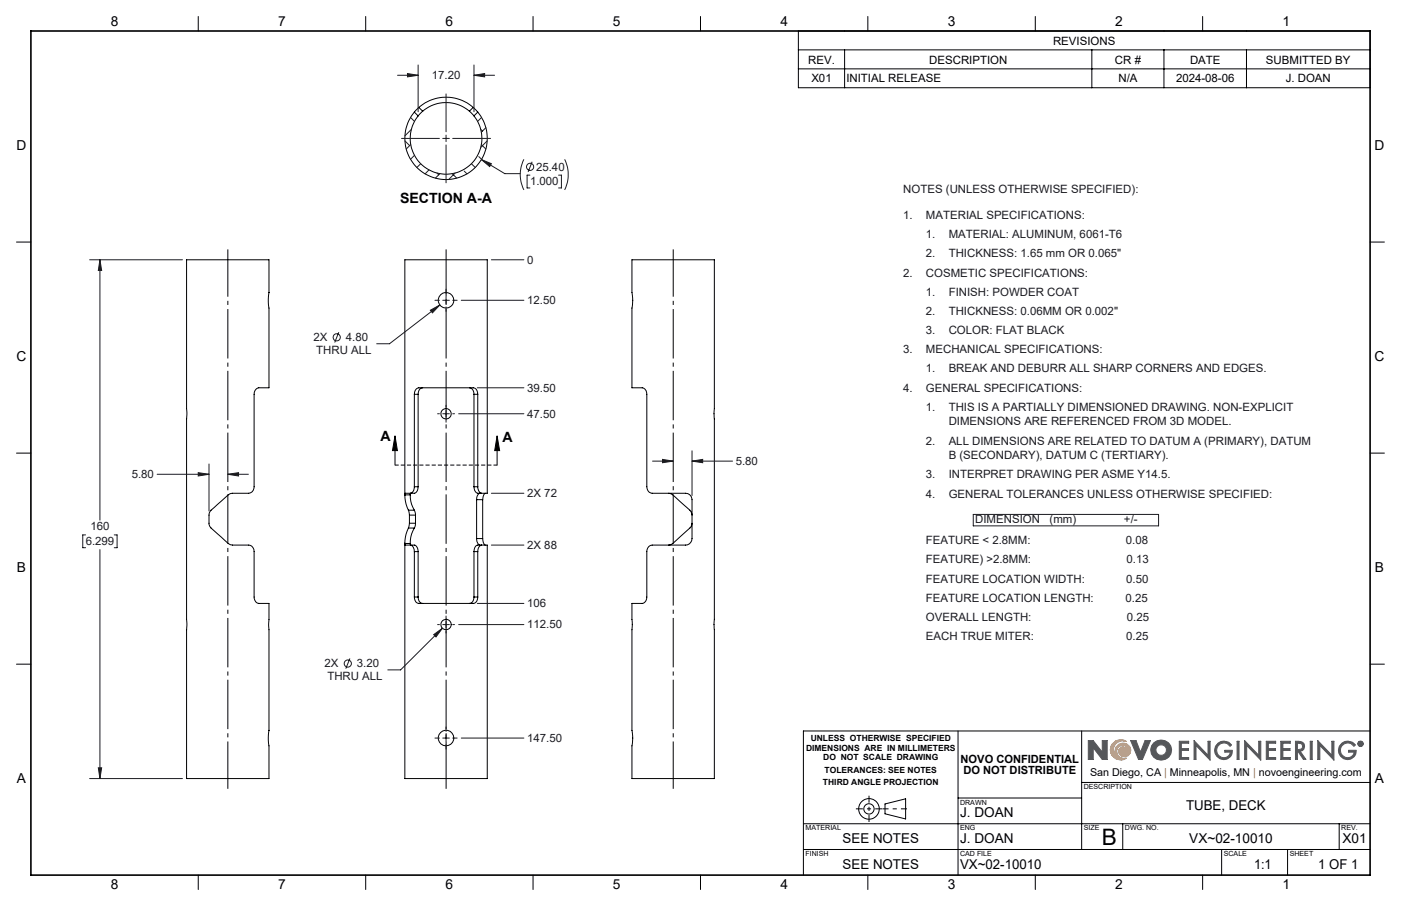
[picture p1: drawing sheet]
<svg xmlns="http://www.w3.org/2000/svg" width="432mm" height="279mm" viewBox="0 0 432 279" stroke-linecap="round" stroke-linejoin="round" font-family="sans-serif">
<g fill="none" stroke="#000" stroke-width=".31">
<path d="M61.1 5.1v4.5M112.7 5.1v4.5M164.3 5.1v4.5M215.9 5.1v4.5M267.5 5.1v4.5M319.1 5.1v4.5M370.7 5.1v4.5M127.7 34.6a12.7 12.7 0 0 0 1.1 17.3 12.7 12.7 0 0 0 17.4 0 12.7 12.7 0 0 0 1-17.3M127.7 34.6l1.2 1.1M128.9 35.7a11.1 11.1 0 0 0 1 15.1 11.1 11.1 0 0 0 15.1 0 11.1 11.1 0 0 0 1.1-15.1M129.1 33.1l-1.4 1.5M129.1 33.1a12.7 12.7 0 0 1 16.7 0"/>
<path d="M129.1 33.1l1.2 1.2M130.3 34.3l-1.4 1.4M130.3 34.3a11.1 11.1 0 0 1 14.4 0M144.7 34.3l1.4 1.4M145.8 33.1l1.4 1.5M145.8 33.1l-1.1 1.2M147.2 34.6l-1.1 1.1M5.1 74.6h4.4M422.3 74.6h4.4M57.5 80.1h25.4v10.1l-.2 2.1 .2 2.7v24.6h-2.4a1.81 1.81 0 0 0-2.2 2v28.5a2.06 2.06 0 0 1-2.8 2h-3.8a2.97 2.97 0 0 0-2.4 1.5l-3.2 2.9a2.94 2.94 0 0 0-1.7 2.4v2.5a2.83 2.83 0 0 0 1.7 2.4l3.2 2.8a3.5 3.5 0 0 0 3.7 1.5h3.1a1.86 1.86 0 0 1 2.2 2v14a1.79 1.79 0 0 0 2.2 2h2.4v39.1l-.2 2.1 .2 2.7v10.1h-25.4zM194.8 80.1h25.4v160h-25.4v-10.1l.2-2.4-.2-2.4v-39.1h2.4a1.77 1.77 0 0 0 2.2-2v-14a1.92 1.92 0 0 1 1.6-2h7.7a6.2 6.2 0 0 0 3.8-.4l.7-1 .1-.6v-12a1.98 1.98 0 0 0-2-2h-7.9a5.1 5.1 0 0 1-3.3-.3l-.4-.5-.3-1.2v-28.5a1.8 1.8 0 0 0-2.2-2h-2.4v-24.6l.2-2.4-.2-2.4zM130.3 119.6a1.65 1.65 0 0 0-1.4 2"/>
<path d="M144.7 119.6a1.67 1.67 0 0 1 1.4 2M5.1 139.7h4.4M127.7 121.6a1.81 1.81 0 0 1 2.4-2h13.8a3.5 3.5 0 0 1 2.9 .4l.4 1.6M127.7 121.6v28.5M127.7 121.6h1.2M128.9 121.6v28.5M146.1 121.6v28.5M146.1 121.6h1.1M147.2 121.6v28.5M422.3 139.7h4.4M124.8 152.6l.4 2.9 .7 1.8M124.8 152.6h1.6"/>
<path d="M125.9 157.3l.3 1.6M125.9 157.3h1.8M126.2 158.9v2.5M126.2 158.9h1.9M126.4 152.6a8.6 8.6 0 0 0 1.3 4.7M126.5 152.1h-1.7v.5M126.5 152.1l-.1 .5M127.7 150.1a1.95 1.95 0 0 1-1.2 2M127.7 157.3l.4 1.6M127.7 150.1h1.2M128.1 158.9v2.5M128.9 150.1a1.9 1.9 0 0 1-1.2 2h-1.2"/>
<path d="M146.1 150.1a1.98 1.98 0 0 0 1.1 2h1.2M146.1 150.1h1.1M146.9 154.1v12M146.9 154.1h1.9M147.2 150.1a1.99 1.99 0 0 0 1.2 2M147.8 152.1l-.2 .1a2.23 2.23 0 0 0-.7 1.9M148.4 152.1h1.8v-72h-25.4v72.6M148.8 154.1v12M149.6 152.1a2.02 2.02 0 0 0-.8 2M206 152.1a3.7 3.7 0 0 1 2.5 1.5l2.1 1.9a5.8 5.8 0 0 1 2.7 3v.4M124.8 167.5v72.6h25.4v-72h-1.8M124.8 167.6a.54 .54 0 0 0 .2 .6 .54 .54 0 0 0 .7-.1h.8"/>
<path d="M124.8 167.6h1.6M125.9 162.8l-.7 1.9-.4 2.9M125.9 162.8h1.8M126.2 161.4l-.3 1.4M126.2 161.4h1.9M126.4 167.6l.1 .5M126.5 168.1a1.68 1.68 0 0 1 1.2 2M126.5 168.1h1.2a1.83 1.83 0 0 1 1.2 2M127.7 162.8a8.7 8.7 0 0 0-1.3 4.8M127.7 170.1v14M127.7 170.1h1.2M128.1 161.4l-.4 1.4"/>
<path d="M128.9 170.1v14M146.1 170.1v14M146.1 170.1h1.1M146.9 166.1v.2a1.9 1.9 0 0 0 .9 1.8M146.9 166.1h1.9M147.2 170.1v14M148.4 168.1a1.79 1.79 0 0 0-1.2 2M148.4 168.1h-1.2a1.64 1.64 0 0 0-1.1 2M148.8 166.1l.1 1.2 .7 .8M213.3 161.4a2.96 2.96 0 0 1-1.7 2.3l-3.1 2.9a2.97 2.97 0 0 1-2.5 1.5M127.7 184.1a1.79 1.79 0 0 0 2.4 2h13.8a4 4 0 0 0 2.7-.3l.4-.5 .2-1.2M127.7 184.1h1.2"/>
<path d="M128.9 184.1a1.75 1.75 0 0 0 1.4 2M146.1 184.1a1.84 1.84 0 0 1-1.4 2M146.1 184.1h1.1M5.1 204.8h4.4M422.3 204.8h4.4M295.3 225.4v44.5M333.4 225.4v36.6M422.3 225.4h-174.7v44.5M247.6 254h174.7M272.8 247.9l6.3-1.6v6.3l-6.3-1.6zM295.3 246.1h38.1M333.4 241.3h88.9"/>
<path d="M346 254v8M412.7 254v8M61.1 269.9v4.4M112.7 269.9v4.4M164.3 269.9v4.4M215.9 269.9v4.4M247.6 262h174.7M267.5 269.9v4.4M319.1 269.9v4.4M370.7 269.9v4.4M376.5 262v7.9M396.8 262v7.9"/>
<circle cx="137.5" cy="92.6" r="2.41"/>
<circle cx="137.5" cy="127.6" r="1.6"/>
<circle cx="137.5" cy="192.6" r="1.59"/>
<circle cx="137.5" cy="227.6" r="2.41"/>
<circle cx="267.8" cy="249.5" r="1.59"/>
<circle cx="267.8" cy="249.5" r="3.2"/>
</g>
<g fill="none" stroke="#191924" stroke-width=".31">
<path d="M126.5 36.2l1.2 1.2M126.8 39.9l-2 2M148.2 39.9l.5 .5M148.4 36.2l-1.2 1.2M149.8 39.4l-1.5 1.4M124.8 43.5l1.5 1.4M126.6 44.6l-1.4 1.4M127.7 47.9l-1.2 1.2M129.7 50.5l-1.2 1.1M132.2 52.4l-1.2 1.2M134.7 53.4l.5 .5M135.6 53.6l-1.4 1.3"/>
<path d="M139.4 53.6l1.4 1.3M140.3 53.4l-2 2M143.1 52.8l.8 .8M145.3 50.5l1.2 1.1M147.6 48.3l.8 .8M148.3 44.6l1.5 1.4M150.1 43.5l-1.9 1.9"/>
</g>
<path d="M342.7 229.6a3.1 3.1 0 0 1 4.5-.9 2.82 2.82 0 0 0-3.9 1.7 2.82 2.82 0 0 0 2.3 3.6 2.45 2.45 0 0 1-1.1-4.2 2.45 2.45 0 0 1 4 1.5 1.88 1.88 0 0 1-1.9 2.1 1.88 1.88 0 0 1-1.8-2.2l.6-.7a1.82 1.82 0 0 1 2.4 1.5 1.89 1.89 0 0 0-2.6-2 1.89 1.89 0 0 0-.3 3.3l1.5 .6 .8-.1a3.2 3.2 0 0 1-4-.2 3.2 3.2 0 0 1-.5-4z" fill="none" stroke="#f78d2a" stroke-width=".31"/>
<g fill="none" stroke="#555759" stroke-width=".31">
<path d="M336.9 230.6v3.6h-1.5v-5.8h1.5l2.8 3.6M336.9 230.6h.1M337 230.6l2.7 3.6h1.5v-5.8h-1.5v3.6M339.7 232h.1M348.5 228.4h1.6l1.4 3.6 1.4-3.6h1.7l-2.5 5.8h-1.2zM363.5 228.6h2.9v.6h-2.3v1.7h2.2v.5h-2.2v2.2h2.3v.6h-2.9zM368 228.4l4.3 4.5v-4.3h.7v5.8l-4.4-4.5v4.3h-.6zM375.4 229.2a2.89 2.89 0 0 1 4.2 .5l-.5 .5a2.26 2.26 0 0 0-3.2-.7 2.26 2.26 0 0 0-.5 3.2 2.26 2.26 0 0 0 3.3 .4l.5-1.1h-1.7v-.6h2.3a2.78 2.78 0 0 1-4 2.5 2.78 2.78 0 0 1-.4-4.7zM381.3 228.6h.6v5.6h-.6zM383.6 228.4l4.3 4.5v-4.3h.7v5.8l-4.4-4.5v4.3h-.6zM390.3 228.6h2.9v.6h-2.3v1.7h2.2v.5h-2.2v2.2h2.3v.6h-2.9zM394.8 228.6h2.9v.6h-2.3v1.7h2.2v.5h-2.2v2.2h2.3v.6h-2.9z"/>
<path d="M399.3 228.6a2.74 2.74 0 0 1 2.6 .8l.2 .8-.3 .9-1.1 .6 1.8 2.5h-.8l-1.7-2.5h-.1v2.5h-.6zM399.9 229.2l1.1 .1a1.02 1.02 0 0 1 0 1.7l-1.1 .2zM403.8 228.6h.6v5.6h-.6zM406.2 228.4l4.3 4.5v-4.3h.6v5.8l-4.3-4.5v4.3h-.6zM413.6 229.2a2.89 2.89 0 0 1 4.2 .5l-.5 .5a2.25 2.25 0 0 0-3.3-.7 2.25 2.25 0 0 0-.2 3.4 2.25 2.25 0 0 0 3.4-.3l.1-.6h-1.6v-.6h2.3a2.79 2.79 0 0 1-4 2.5 2.79 2.79 0 0 1-.4-4.7zM419 228.9l.6 .1-.1 .4 .2 .4-.4-.4-.3 .4zM419.2 229l.3 .2-.3 .1z"/>
<circle cx="357.9" cy="231.3" r="1.64"/>
<circle cx="357.9" cy="231.3" r="3.2"/>
<circle cx="419.3" cy="229.4" r=".85"/>
<circle cx="419.3" cy="229.4" r=".71"/>
</g>
<path d="M279.5 249.4h-7.5" fill="none" stroke="#000" stroke-width=".31" stroke-dasharray="15.2 1.3 1.3 1.3" stroke-dashoffset="13.4" stroke-linecap="butt"/>
<path d="M263.8 249.4h8.1M267.8 245.4v8.1" fill="none" stroke="#000" stroke-width=".31" stroke-dasharray="15.2 1.3 1.3 1.3" stroke-dashoffset="13.1" stroke-linecap="butt"/>
<path d="M9.5 9.6h412.8v260.3h-412.8z" fill="none" stroke="#000" stroke-width=".5"/>
<path d="M343 229.1a3.2 3.2 0 0 1 4.2-.4 2.82 2.82 0 0 0-3.9 1.7 2.82 2.82 0 0 0 2.3 3.6 2.43 2.43 0 0 1-1.9-2.8 2.43 2.43 0 0 1 2.7-2 2.43 2.43 0 0 1 2.1 2.7 1.82 1.82 0 0 1-2.5 1.5 1.82 1.82 0 0 1-.9-2.7 1.73 1.73 0 0 1 2.7 1.3 1.9 1.9 0 0 0-2.6-2 1.9 1.9 0 0 0-.3 3.3l.8 .5h1.5a3.2 3.2 0 0 1-4.2-.4 3.2 3.2 0 0 1 0-4.3z" fill-rule="evenodd" fill="#f78d2a"/>
<path d="M335.4 228.4v5.8h1.5v-3.6l2.8 3.6h1.5v-5.8h-1.5v3.6l-2.8-3.6zM348.5 228.4l2.4 5.8h1.2l2.5-5.8h-1.7l-1.4 3.6-1.4-3.6zM355.6 229.1a3.1 3.1 0 0 0 .2 4.6 3.1 3.1 0 0 0 4.6-.6 3.1 3.1 0 0 0-1-4.5l-1.8-.4-1 .3zM356.2 231.3a1.65 1.65 0 0 1 3.3 0 1.65 1.65 0 0 1-3.3 0zM363.5 228.6v5.6h2.9v-.6h-2.3v-2.2h2.2v-.5h-2.2v-1.7h2.3v-.6zM368 228.4v5.8h.6v-4.3l4.4 4.5v-5.8h-.7v4.3zM375.2 229.3a2.79 2.79 0 0 0 .7 4.7 2.79 2.79 0 0 0 3.9-2.6h-2.3v.6h1.7a2.16 2.16 0 0 1-3 1.4 2.16 2.16 0 0 1-.9-3.2 2.22 2.22 0 0 1 3.8 0l.5-.5a2.92 2.92 0 0 0-4.4-.4zM381.3 228.6v5.6h.6v-5.6zM383.6 228.4v5.8h.6v-4.3l4.4 4.5v-5.8h-.7v4.3zM390.3 228.6v5.6h2.9v-.6h-2.3v-2.2h2.2v-.5h-2.2v-1.7h2.3v-.6zM394.8 228.6v5.6h2.9v-.6h-2.3v-2.2h2.2v-.5h-2.2v-1.7h2.3v-.6zM399.3 228.6v5.6h.6v-2.5l1.8 2.5h.8l-1.8-2.5 1.1-.6 .3-1.3a1.6 1.6 0 0 0-2.1-1.2zM399.9 229.2l1.3 .3 .3 .4-.3 1-1.3 .3zM403.8 228.6v5.6h.6v-5.6zM406.2 228.4v5.8h.6v-4.3l4.3 4.5v-5.8h-.6v4.3zM413.3 229.4a2.79 2.79 0 0 0 .9 4.6 2.79 2.79 0 0 0 3.8-2.6h-2.3v.6h1.6a2.18 2.18 0 0 1-3.2 1.3 2.18 2.18 0 0 1-.4-3.5 2.22 2.22 0 0 1 3.6 .4l.5-.5a2.89 2.89 0 0 0-4.5-.3zM419 228.9v.9h.2v-.4l.5 .4-.2-.4 .2-.4zM419.2 229l.3 .2-.3 .1zM418.5 229.4a.85 .85 0 0 0 1.7 0 .85 .85 0 0 0-1.7 0zM418.6 229.4a.71 .71 0 0 1 1.4 0 .71 .71 0 0 1-1.4 0z" fill-rule="evenodd" fill="#555759"/>
<g fill="none" stroke="#191924" stroke-width=".31">
<path d="M122.5 23.2h6.4M125.6 22.7l3.3 .5-3.3 .5zM128.9 20v14.5M137.5 29v11.6M146.1 23.2l3.3-.5v1zM146.1 20v14.5M146.1 23.2h6.3M123.8 42.7h11.6M136.5 42.7h2M137.5 41.7v2M137.5 44.7v11.7M139.5 42.7h11.7"/>
<path d="M148.4 49.2l3 1.3-.5 .9zM148.4 49.2l7.2 4.4h4.7M161.5 49.1a10.4 10.4 0 0 0 0 9.5M163.3 54h-.8v4h.8M164 49.9l-1.2 3.1M172.2 54h.8v4h-.8M174 49.1a10.7 10.7 0 0 1 0 9.5M27.6 80.1h28.6M30.8 80.1l.5 3.3h-1zM30.8 80.1v80.3M132.6 95.7l3-1.6-2.3 2.4zM134.1 92.6h1.3"/>
<path d="M135.6 94.1l-15.5 11.9h-4M136.5 92.6h2M137.5 89.2v1.4M137.5 91.6v2M137.5 94.7v1.3M139.5 92.6h1.4M142.2 92.6h19.3M151.4 80.1h10.1M104.4 102.4l-1.2 3.2M147.1 119.6h14.4M134.9 127.6h.5M136.5 127.6h2"/>
<path d="M137.5 125v.6M137.5 126.6v2M137.5 129.6v.6M139.5 127.6h.6M141.4 127.6h20.1M213.3 139v13.8M48.4 146.3h16M61.1 145.8l3.3 .5-3.3 .5zM64.4 143.1v14.5M70.2 146.3l3.3-.5v1zM70.2 146.3h6.4M151.4 152.1h10.1"/>
<path d="M201.1 142.2h6.4M204.2 141.7l3.3 .5-3.3 .5zM213.3 142.2l3.3-.5v1zM213.3 142.2h12.5M300 158.6h57.1v3.6h-57.1zM26.4 165h-.9v3.9h.9M30.8 169.5v70.6M35.2 165h.9v3.9h-.9M151.4 168.1h10.1M133.7 195.7l2.6-2-1.9 2.7zM134.9 192.6h.5M136.3 193.7l-12.8 12.9h-4"/>
<path d="M136.5 192.6h2M137.5 190v.6M137.5 191.6v2M137.5 194.6v.6M139.5 192.6h.6M141.4 192.6h20.1M147.1 186.1h14.4M107.8 203.1l-1.2 3.1M30.3 236.8h1l-.5 3.3zM134.1 227.6h1.3M136.5 227.6h2M137.5 224.2v1.4"/>
<path d="M137.5 226.6v2M137.5 229.6v1.4M139.5 227.6h1.4M142.2 227.6h19.3M27.6 240.1h28.6"/>
<circle cx="163.4" cy="51.5" r="1.11"/>
<circle cx="103.8" cy="104" r="1.1"/>
<circle cx="107.2" cy="204.6" r="1.1"/>
</g>
<path d="M246.1 9.6h176.2v17.5h-176.2zM246.1 15.4h176.2M260.3 15.4v11.7M336.5 15.4v11.7M358.7 15.4v11.7M384.2 15.4v11.7M246.1 21.2h176.2M121.7 134.4l.8 4.6h-1.5zM121.7 134.4v9M153.2 134.4l.8 4.6h-1.5zM153.2 134.4v9" fill="none" stroke="#000" stroke-width=".31"/>
<path d="M70.2 243.3v-166.4M137.5 243.3v-166.4M207.5 243.3v-166.4" fill="none" stroke="#000" stroke-width=".31" stroke-dasharray="15.2 1.3 1.3 1.3" stroke-dashoffset=".6" stroke-linecap="butt"/>
<path d="M153.2 143.4h-31.5" fill="none" stroke="#000" stroke-width=".31" stroke-dasharray="1.3 .6" stroke-dashoffset=".1" stroke-linecap="butt"/>
<path d="M153.2 134.4l.8 4.6h-1.5zM121.7 134.4l.8 4.6h-1.5z" fill="#000"/>
<path d="M133.7 195.7l.7 .7 1.9-2.7zM132.6 95.7l.7 .8 2.3-2.4zM204.2 141.7l3.3 .5-3.3 .5zM213.3 142.2l3.3-.5v1zM61.1 145.8l3.3 .5-3.3 .5zM70.2 146.3l3.3-.5v1zM30.8 80.1l.5 3.3h-1zM30.3 236.8h1l-.5 3.3zM148.4 49.2l2.5 2.2 .5-.9zM125.6 22.7l3.3 .5-3.3 .5zM146.1 23.2l3.3-.5v1z" fill="#191924"/>
<text font-size="7" x="339.5" y="260.5">B</text>
<g font-size="4.4">
<text x="123.3" y="62.6">SECTION A-A</text>
<text x="117.2" y="135.8">A</text>
<text x="154.8" y="136.2">A</text>
</g>
<g font-size="4.2">
<text x="34.1" y="8.1">8</text>
<text x="85.7" y="8.1">7</text>
<text x="137.3" y="8.1">6</text>
<text x="188.9" y="8.1">5</text>
<text x="240.5" y="8.1">4</text>
<text x="292.1" y="8.1">3</text>
<text x="343.7" y="8.1">2</text>
<text x="395.3" y="8.1">1</text>
<text x="5.1" y="46.4">D</text>
<text x="423.7" y="46.4">D</text>
<text x="5.1" y="111.4">C</text>
<text x="423.7" y="111.4">C</text>
<text x="5.2" y="176.5">B</text>
<text x="423.8" y="176.5">B</text>
<text x="5.2" y="241.6">A</text>
<text x="423.8" y="241.6">A</text>
<text x="365.6" y="249.9">TUBE, DECK</text>
<text x="295.9" y="252">J. DOAN</text>
<text x="259.7" y="260">SEE NOTES</text>
<text x="295.9" y="260">J. DOAN</text>
<text x="366.5" y="260">VX~02-10010</text>
<text x="413.8" y="260">X01</text>
<text x="259.7" y="267.9">SEE NOTES</text>
<text x="295.9" y="267.9">VX~02-10010</text>
<text x="386.5" y="267.9">1:1</text>
<text x="406.3" y="267.9">1 OF 1</text>
<text x="34.1" y="274.2">8</text>
<text x="85.7" y="274.2">7</text>
<text x="137.3" y="274.2">6</text>
<text x="188.9" y="274.2">5</text>
<text x="240.5" y="274.2">4</text>
<text x="292.1" y="274.2">3</text>
<text x="343.7" y="274.2">2</text>
<text x="395.3" y="274.2">1</text>
</g>
<g font-size="3.5">
<text x="324.6" y="13.8">REVISIONS</text>
<text x="249.1" y="19.6">REV.</text>
<text x="286.4" y="19.6">DESCRIPTION</text>
<text x="343.6" y="19.6">CR #</text>
<text x="366.8" y="19.6">DATE</text>
<text x="390.2" y="19.6">SUBMITTED BY</text>
<text x="250.1" y="25.4">X01</text>
<text x="260.8" y="25.4">INITIAL RELEASE</text>
<text x="344.7" y="25.4">N/A</text>
<text x="362.5" y="25.4">2024-08-06</text>
<text x="396.3" y="25.4">J. DOAN</text>
<text x="296.1" y="235.2">NOVO CONFIDENTIAL</text>
<text x="296.9" y="238.7">DO NOT DISTRIBUTE</text>
</g>
<g font-size="3.5" fill="#191924">
<text x="133.1" y="24.4">17.20</text>
<text x="165.2" y="52.6">25.40</text>
<text x="163.4" y="57.1">1.000</text>
<text x="278.4" y="59.7">NOTES (UNLESS OTHERWISE SPECIFIED):</text>
<text x="278.4" y="67.6">1.</text>
<text x="285.4" y="67.6">MATERIAL SPECIFICATIONS:</text>
<text x="285.4" y="73.5">1.</text>
<text x="292.4" y="73.5">MATERIAL: ALUMINUM, 6061-T6</text>
<text x="162.5" y="81.3">0</text>
<text x="285.4" y="79.4">2.</text>
<text x="292.4" y="79.4">THICKNESS: 1.65 mm OR 0.065&quot;</text>
<text x="278.4" y="85.3">2.</text>
<text x="285.4" y="85.3">COSMETIC SPECIFICATIONS:</text>
<text x="162.5" y="93.8">12.50</text>
<text x="285.4" y="91.2">1.</text>
<text x="292.4" y="91.2">FINISH: POWDER COAT</text>
<text x="285.4" y="97.1">2.</text>
<text x="292.4" y="97.1">THICKNESS: 0.06MM OR 0.002&quot;</text>
<text x="96.6" y="105.2">2X</text>
<text x="106.6" y="105.2">4.80</text>
<text x="285.4" y="103">3.</text>
<text x="292.4" y="103">COLOR: FLAT BLACK</text>
<text x="97.5" y="109.1">THRU ALL</text>
<text x="278.4" y="108.9">3.</text>
<text x="285.4" y="108.9">MECHANICAL SPECIFICATIONS:</text>
<text x="285.4" y="114.8">1.</text>
<text x="292.4" y="114.8">BREAK AND DEBURR ALL SHARP CORNERS AND EDGES.</text>
<text x="162.5" y="120.8">39.50</text>
<text x="278.4" y="120.8">4.</text>
<text x="285.4" y="120.8">GENERAL SPECIFICATIONS:</text>
<text x="162.5" y="128.8">47.50</text>
<text x="285.4" y="126.7">1.</text>
<text x="292.4" y="126.7">THIS IS A PARTIALLY DIMENSIONED DRAWING. NON-EXPLICIT</text>
<text x="292.4" y="131.2">DIMENSIONS ARE REFERENCED FROM 3D MODEL.</text>
<text x="285.4" y="137.1">2.</text>
<text x="292.4" y="137.1">ALL DIMENSIONS ARE RELATED TO DATUM A (PRIMARY), DATUM</text>
<text x="226.8" y="143.4">5.80</text>
<text x="292.4" y="141.6">B (SECONDARY), DATUM C (TERTIARY).</text>
<text x="40.6" y="147.4">5.80</text>
<text x="285.4" y="147.5">3.</text>
<text x="292.4" y="147.5">INTERPRET DRAWING PER ASME Y14.5.</text>
<text x="162.5" y="153.3">2X 72</text>
<text x="285.4" y="153.4">4.</text>
<text x="292.4" y="153.4">GENERAL TOLERANCES UNLESS OTHERWISE SPECIFIED:</text>
<text x="300.6" y="161.4">DIMENSION</text>
<text x="323.5" y="161.4">(mm)</text>
<text x="346.4" y="161.4">+/-</text>
<text x="27.9" y="163.6">160</text>
<text x="285.4" y="167.9">FEATURE &lt; 2.8MM:</text>
<text x="347" y="167.9">0.08</text>
<text x="26.4" y="168.1">6.299</text>
<text x="162.5" y="169.3">2X 88</text>
<text x="285.4" y="173.8">FEATURE) &gt;2.8MM:</text>
<text x="347.2" y="173.8">0.13</text>
<text x="285.4" y="179.7">FEATURE LOCATION WIDTH:</text>
<text x="347.1" y="179.7">0.50</text>
<text x="285.4" y="185.6">FEATURE LOCATION LENGTH:</text>
<text x="346.9" y="185.6">0.25</text>
<text x="162.5" y="187.3">106</text>
<text x="285.4" y="191.5">OVERALL LENGTH:</text>
<text x="347.3" y="191.5">0.25</text>
<text x="162.5" y="193.8">112.50</text>
<text x="285.4" y="197.4">EACH TRUE MITER:</text>
<text x="347.1" y="197.4">0.25</text>
<text x="100" y="205.8">2X</text>
<text x="100.9" y="209.7">THRU ALL</text>
<text x="110" y="205.8">3.20</text>
<text x="162.5" y="228.8">147.50</text>
</g>
<text font-size="3.3" x="336" y="239.4">San Diego, CA | Minneapolis, MN | novoengineering.com</text>
<g font-size="2.6">
<text x="248.4" y="231.5">DIMENSIONS ARE IN MILLIMETERS</text>
<text x="249.9" y="228.6">UNLESS OTHERWISE SPECIFIED</text>
<text x="253.7" y="234.4">DO NOT SCALE DRAWING</text>
<text x="254.2" y="238.5">TOLERANCES: SEE NOTES</text>
<text x="253.7" y="242.1">THIRD ANGLE PROJECTION</text>
</g>
<g font-size="2.2">
<text x="334" y="243.4">DESCRIPTION</text>
<text x="295.9" y="248.2">DRAWN</text>
<text x="248.3" y="256.1">MATERIAL</text>
<text x="295.9" y="256.1">ENG</text>
<text x="334" y="256.1">SIZE</text>
<text x="346.7" y="256.1">DWG. NO.</text>
<text x="413.4" y="256.1">REV.</text>
<text x="248.3" y="264">FINISH</text>
<text x="295.9" y="264">CAD FILE</text>
<text x="377.2" y="264">SCALE</text>
<text x="397.5" y="264">SHEET</text>
</g>
</svg>
